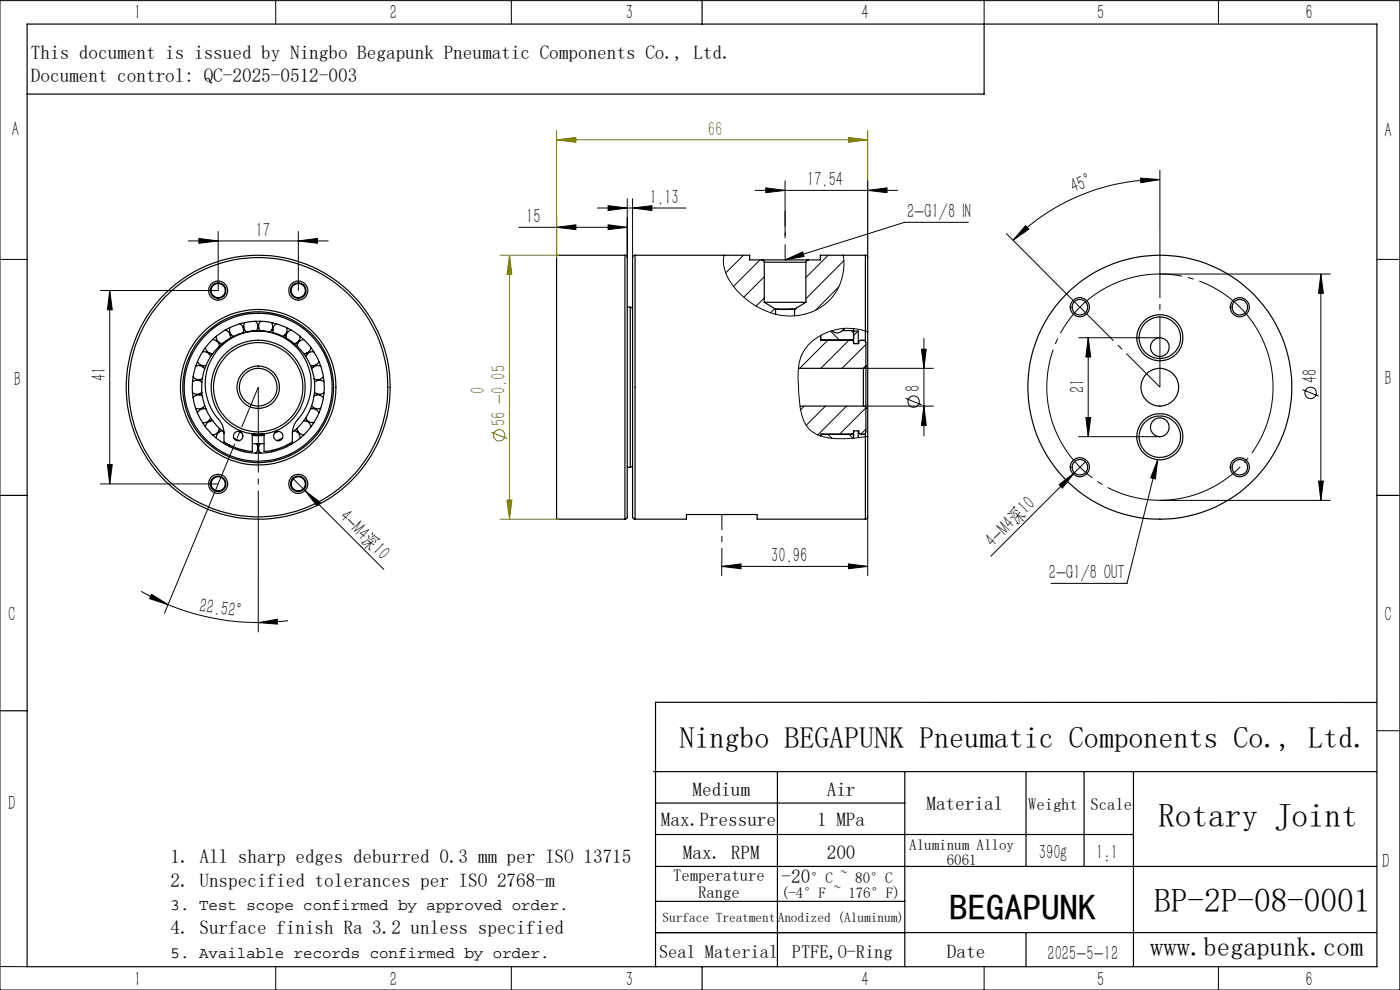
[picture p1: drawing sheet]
<svg xmlns="http://www.w3.org/2000/svg" width="297mm" height="210mm" viewBox="0 0 297 210" stroke-linecap="round" stroke-linejoin="round" font-family="sans-serif">
<g fill="none" stroke="#000" stroke-width=".25">
<path d="M5.8 5.1h286.3v200h-286.3zM148.9 .1v5M208.8 5.1v14.9h-203M132.6 54.1l.3 .1 .2 .3v55.2l-.2 .4h-.3M132.6 54.1h-14.5v56h14.5M132.6 54.1v56M134.7 54.1l-.3 .1-.2 .4v55l.2 .5h.3M134.7 54.1v56M134.7 54.1h24.3v1h2.6M161.6 55.1l.4 .2 .1 .3M161.6 55.1h9.8M162.1 55.6h8.9"/>
<path d="M162.1 55.6v8.5M171 55.6v8.5M171.4 55.1l-.3 .2-.1 .3M183.6 54.1l.3 .1 .2 .3v38.1M183.6 54.1v18.2M183.6 54.1h-9.6v1h-2.6M41 79.9l.1 .2a1.53 1.53 0 0 0 1.8 .2M41.5 77.7l.3-.1a1.51 1.51 0 0 1 1.6 .6M41.9 76.7v.1a1.52 1.52 0 0 0 1.8 .7M42.5 77.4v.2M43 74.6a1.53 1.53 0 0 1 1.7 1M43 77.6v.2"/>
<path d="M43.1 77.6l-.1 .2M43.6 73.8v.1a1.48 1.48 0 0 0 1.5 1.1M44 74.6v.1M44.4 74.9l-.1 .2M44.6 74.9l-.2 .2M45.1 72l.7 .2a1.4 1.4 0 0 1 .7 1.2M45.9 71.3v.1a1.5 1.5 0 0 0 1.2 1.5M46.1 72.3l-.1 .1M46.5 72.6l-.1 .2M46.6 72.7l-.2 .2M47.8 70a1.44 1.44 0 0 1 1.1 1.7M48.8 69.5a1.55 1.55 0 0 0 .7 1.9"/>
<path d="M48.8 70.5l-.2 .1M49 70.9l-.2 .1M49.1 71l-.2 .1M50.9 68.7a1.48 1.48 0 0 1 .6 1.9M51.7 69.4l-.1 .1M51.9 69.9h-.2M51.9 70h-.2M51.9 68.4a1.55 1.55 0 0 0 .4 2M54.3 68.1l.1 .3a1.56 1.56 0 0 1 0 1.8M54.6 69.6h.3M54.7 69.5h.2M54.7 69h.2"/>
<path d="M55.3 68.1a1.47 1.47 0 0 0-.2 2.1M57.6 68.4l.1 .3a1.44 1.44 0 0 1-.4 1.7M57.6 70h.3M57.7 69.9h.2M57.8 69.4l.2 .1M57.9 70l.1 .6M58.6 68.7l-.1 .1a1.35 1.35 0 0 0-.6 1.2M60.5 71l.2 .1M60.5 70.9l.2 .1M60.8 70.5l.1 .1M60.8 69.5a1.57 1.57 0 0 1-.8 1.9M61.7 70a1.52 1.52 0 0 0-1 1.7"/>
<path d="M63 72.7l.1 .2M63 72.6l.2 .2M63.4 72.3l.1 .1M63.6 71.3a1.44 1.44 0 0 1-1.2 1.6M64.5 72a1.52 1.52 0 0 0-1.5 1.4M65 74.9l.1 .2M65.1 74.9l.1 .2M65.5 74.6l.1 .1M66 73.8l-.1 .2a1.5 1.5 0 0 1-1.4 1M66.4 77.6l.1 .2M66.5 77.6l.1 .2M66.6 74.6a1.47 1.47 0 0 0-1.7 1"/>
<path d="M67 77.4l.1 .2M67.7 76.7l-.2 .3a1.46 1.46 0 0 1-1.6 .5M68.1 77.7a1.55 1.55 0 0 0-2 .5M68.6 79.9l-.2 .2a1.48 1.48 0 0 1-1.8 .2M133.1 65.1h.6M133.7 65.1l.4 .3 .1 .3M133.7 65.1v34M162.1 64.1h8.9M162.1 64.1l2.4 1.5M164.5 65.5l.4 .1M164.5 65.5v1.2M164.9 65.6h3.3"/>
<path d="M168.6 65.5l-.4 .1M168.6 65.5v1.5M169.4 78.1h13.8M171 64.1l-2.4 1.5M174.1 71.9l.3 .2M174.1 71.1v1.1h6.6l.3 .2 .1 .3M174.4 72.1h6.4M174.4 72.1v.1M179 69.7l-.2 .4M179 69.7l.1 .4M180.8 72.1v.1M181.1 70.1h-2.4a1.49 1.49 0 0 1-2.2 .1"/>
<path d="M181.1 71.9l-.3 .2M181.1 69.7v3.2h1.1a.57 .57 0 0 1 .5-.7h.5a.49 .49 0 0 1 .5 .5v4.9M181.1 70.2h1v2.7M183.2 78.1v8M183.7 77.6a.49 .49 0 0 1-.5 .5M183.7 77.6v9M40.8 81a1.5 1.5 0 0 1 2 .1M41.8 80.5v.1M41.8 83.6v.2M42.3 83.6v.1M42.3 80.5v.2M42.4 80.5v.2"/>
<path d="M42.4 83.5v.3M42.5 86.7v.1M42.8 83.2a1.5 1.5 0 0 1-2 .1M42.9 84l-.1-.1a1.46 1.46 0 0 0-1.8 .4M43 86.5v.2M43 86.5l.1 .2M43.4 86v.1a1.49 1.49 0 0 1-1.9 .5M43.7 86.7h-.1a1.58 1.58 0 0 0-1.7 .9M44 89.5v.1M44.3 89.2l.1 .2M44.4 89.1l.2 .3M44.7 88.6v.1a1.51 1.51 0 0 1-1.7 .9"/>
<path d="M45.1 89.2h-.1a1.47 1.47 0 0 0-1.4 1.3M46 91.9l.1 .1M46.4 91.5l.1 .1M46.4 91.4l.2 .2M46.5 90.9a1.45 1.45 0 0 1-1.4 1.3M47.1 91.4h-.1a1.46 1.46 0 0 0-1.1 1.5M47.5 91.7a12 12 0 0 1-1.6-17.6 12 12 0 0 1 17.7 0 12 12 0 0 1-1.6 17.6M48.2 94.1l-.4 .2M48.7 94.4l.1 .4M49.7 93l1.1 .5M50.5 91.5l.8 .3M51.2 95.4l-.3 .2"/>
<path d="M51.8 95.5l.1 .3M53.5 92v3.8a13.2 13.2 0 0 1-6-2 7.2 7.2 0 0 0-.2-3.1l-.4-1.1a11.3 11.3 0 0 1-.1-16 11.3 11.3 0 0 1 16 0 11.3 11.3 0 0 1-.1 16l-.6 1.5-.1 2.7a12.8 12.8 0 0 1-6 2v-3.8M53.5 94.1h2.5M53.5 92.1h2.5M53.5 92.3h2.5M54.4 94.1v.1a1.46 1.46 0 0 1-.1 1.9M54.6 94.6h.3M54.7 94.7h.2M54.7 95.2h.2M55.1 94.1a1.53 1.53 0 0 0 .2 2M57.8 95.5l-.2 .3M58.3 95.4l.3 .2"/>
<path d="M59.1 91.5l-.8 .3M59.9 93l-1.2 .5M60.9 94.4l-.1 .4M61.4 94.1l.3 .2M62.4 91.4h.1a1.52 1.52 0 0 1 1.1 1.5M63 90.9a1.52 1.52 0 0 0 1.5 1.3M63.1 91.4l-.1 .2M63.2 91.5l-.2 .1M63.5 91.9l-.1 .1M64.5 89.2a1.54 1.54 0 0 1 1.5 1.3M64.9 88.6a1.47 1.47 0 0 0 1.7 1M65.1 89.1l-.1 .3"/>
<path d="M65.2 89.2l-.1 .2M65.6 89.5l-.1 .1M65.9 86.7a1.45 1.45 0 0 1 1.8 .9M66.1 86a1.55 1.55 0 0 0 2 .6M66.5 86.5l-.1 .2M66.6 86.5l-.1 .2M66.6 84l.1-.1a1.54 1.54 0 0 1 1.9 .4M66.7 83.2h.1a1.46 1.46 0 0 0 1.9 .1M67.1 86.7l-.1 .1M67.2 80.5v.2M67.2 83.5v.3M67.3 80.5v.2"/>
<path d="M67.3 83.6v.1M67.8 80.5v.1M67.8 83.6v.2M68.7 81a1.45 1.45 0 0 0-2 .1M133.1 99.1h.6M134.2 98.6l-.1 .4-.4 .1M169.7 86.1h13.5M174.4 92.1l-.2 .1-.1 .3M174.4 92.1h.1M180.8 92.1l.3 .4M180.8 92.1h.1M180.8 92.1h-6.7v.4"/>
<path d="M181.1 91.6l-.2 .4-.3 .1M181.1 92.5v.4M182.1 91.4v1.4M183.2 86.1a.49 .49 0 0 1 .5 .5M183.6 91.9v18.2M183.7 86.6v5a.49 .49 0 0 1-.5 .5h-.6a.59 .59 0 0 1-.4-.7h-1.1v1.1M184.1 92.6v17.1l-.2 .4h-.3M0 105.1h5.8M134.7 110.1h10.9v-1h15v1h23M292.1 105.1h4.9M0 150.8h5.8M292 149h-152.9v56.1"/>
<path d="M138.7 163.7h153.3M139.1 170.3h52.8M139.1 177h101.4M164.9 163.7v41.4M191.9 163.7v41.4M217.7 163.7v20.1M230 163.7v20.1M240.5 163.7v41.4M139.1 191.2h52.8M139.1 197.8h152.9M139.1 183.8h152.9M217.7 197.8v7.3"/>
<path d="M148.9 205.1v4.9"/>
<circle cx="46.3" cy="61.6" r="1.65"/>
<circle cx="46.3" cy="61.6" r="2.03"/>
<circle cx="46.3" cy="61.6" r="1.51"/>
<circle cx="63.3" cy="61.6" r="1.65"/>
<circle cx="63.3" cy="61.6" r="2.02"/>
<circle cx="63.3" cy="61.6" r="1.5"/>
<circle cx="229.1" cy="65.2" r="2.02"/>
<circle cx="229.1" cy="65.2" r="1.65"/>
<circle cx="246" cy="73.6" r="2"/>
<circle cx="246" cy="71.6" r="4.9"/>
<circle cx="246.1" cy="71.6" r="4.4"/>
<circle cx="263" cy="65.2" r="2.02"/>
<circle cx="263" cy="65.2" r="1.65"/>
<circle cx="50.5" cy="92.5" r="1"/>
<circle cx="54.8" cy="82.1" r="16"/>
<circle cx="54.8" cy="82.1" r="28"/>
<circle cx="54.8" cy="82.1" r="27.5"/>
<circle cx="54.8" cy="82.1" r="9.5"/>
<circle cx="54.8" cy="82.1" r="14"/>
<circle cx="54.8" cy="82.1" r="16.5"/>
<circle cx="54.8" cy="82.1" r="15.7"/>
<circle cx="54.8" cy="82.1" r="10"/>
<circle cx="54.8" cy="82.1" r="4.5"/>
<circle cx="54.8" cy="82.1" r="4"/>
<circle cx="59" cy="92.5" r=".99"/>
<circle cx="229.1" cy="99.1" r="2.02"/>
<circle cx="229.1" cy="99.1" r="1.65"/>
<circle cx="246" cy="90.6" r="2"/>
<circle cx="246" cy="82.1" r="28"/>
<circle cx="246" cy="92.6" r="4.9"/>
<circle cx="246.1" cy="92.6" r="4.4"/>
<circle cx="246.1" cy="82.1" r="4"/>
<circle cx="263" cy="99.1" r="2.02"/>
<circle cx="263" cy="99.1" r="1.65"/>
<circle cx="46.3" cy="102.6" r="1.65"/>
<circle cx="46.3" cy="102.6" r="2.03"/>
<circle cx="46.3" cy="102.6" r="1.5"/>
<circle cx="63.3" cy="102.6" r="2.02"/>
<circle cx="63.3" cy="102.6" r="1.65"/>
<circle cx="63.3" cy="102.6" r="1.48"/>
</g>
<g fill="none" stroke="#000" stroke-width=".21">
<path d="M0 .1h297v209.9h-297zM58.5 .1v5M108.5 .1v5M208.8 .1v5M258.5 .1v5M162.5 39.9l4 .5-4 .5zM166.5 38.4v11.5M184.1 38.4v16.2M242 37.8l4.1 .3-4.1 .7zM246.1 38.1a44.1 44.1 0 0 0-31.2 12.9M246.1 36.1v12M0 55h5.8"/>
<path d="M39.9 51.1h29.7M42.2 50.6l4.1 .5-4.1 .5zM46.3 49.1v12.5h-25M63.3 51.1l4-.5v1zM63.3 49.1v12.5M110.1 48.2h23M118.1 48.2l4.1-.5v1zM118.1 46.2v7.9M126.7 44.1h18.8M129 47.7l4.1 .5-4.1 .5zM129 43.6l4.1 .5-4.1 .6zM133.1 42.1v12.5"/>
<path d="M134.2 44.1l4.1-.5v1.1zM134.2 42.1v12.5M153.6 54.1a6.6 6.6 0 0 0 1.5 5.9 16.3 16.3 0 0 0 12.3 7.1 11 11 0 0 0 11.5-13M157.7 54.1l-3.7 3.8M160.2 40.4h30.2M161.2 55.1l-5.6 5.6M162.1 58.7l-4.3 4.3M166.5 55.1l3.8-1.7 .3 1zM175.7 54.1l-4.7 4.8M179 55.3l-8 8.1M184.1 40.4l4.1-.5v1zM205.4 47.2h-13.5l-25.4 7.9"/>
<path d="M213.5 49.6l15.6 15.6M217.6 47.9l.7 .7-3.4 2.4zM246.1 58.1h36.1M280.2 58.1l.5 4.1h-1zM280.2 58.1v48M292.1 55h4.9M23.3 61.6l.5 4.1h-1zM23.3 61.6v41M162.1 63.2l-1.7 1.7M164.4 65.5l-.9 .8M169 65.3l-.4 .5M175.6 72.2l-5.9 5.9"/>
<path d="M176.2 70.2l1.9 1.9M177.9 60.8l-4.9 5.1M180.1 72.2l-6 5.9M180.6 70.1l.5 .6M182 70.2l-.9 1M183.2 78.1h14.8M183.7 73.1l-5.1 5M183.7 77.6l-.6 .5M184.1 70.4a11.6 11.6 0 0 0-13.6 4 10.4 10.4 0 0 0-1.2 6l.1 2.8a15.5 15.5 0 0 0 1.7 7.1 7.5 7.5 0 0 0 6.2 2.8 26 26 0 0 0 6.8-.5M195.5 74.1h1l-.5 4zM196 71.8v20.7M228.8 71.6h17.3"/>
<path d="M230.9 71.6l.5 4.1h-1zM230.9 71.6v21M22.8 98.6h1l-.5 4zM170.6 86.1l-.7 .8M175.1 86.1l-4.1 4.1M175.6 92.1l.9 .9M179.6 86.1l-6.1 6.2M180.1 92.1l.8 .8M183.2 86.1h14.8M183.7 86.6l-5.6 5.5M183.7 91l-1.1 1.1M192.1 84.5l3.4 1.4"/>
<path d="M196 86.1l.5 4.1h-1zM228.8 92.6h17.3M230.3 98l-20.1 20M230.4 88.6h1l-.5 4zM245.6 97.5l-.5 4.1-1-.3zM245.6 97.5l-6.5 26.2h-16.1M276.3 82.6l3.5 1.4M21.3 102.6h25l-11.4 27.5M61.8 101.2l19.6 19.6M64.7 104.1l3.2 2.5-.7 .7zM153.1 119.6v2.5M180 119.6l4.1 .5-4.1 .5z"/>
<path d="M184.1 109.6v12.5M224.7 102.8l3.2-2.5-2.5 3.2zM246.1 106.1h36.1M279.7 102.1h1l-.5 4zM30 125.4l2.8 1.6 2.9 1.3M32.2 126.1l3.5 2.2-4-1.3zM35.7 128.3a51.2 51.2 0 0 0 19.1 3.8M54.8 132.1l4-.7 .1 1zM54.8 122.2v11.8M61.1 131.6l-3.1 .4-3.2 .1M153.1 120.1l4.1-.5v1zM153.1 120.1h31"/>
<path d="M292.1 155h4.9M0 205l5.8 .1M58.5 205.1v4.9M108.5 205.1v4.9M208.8 205.1v4.9M258.5 205.1v4.9"/>
<circle cx="193.8" cy="85.2" r="1.21"/>
<circle cx="278" cy="83.3" r="1.21"/>
</g>
<g fill="none" stroke="#808000" stroke-width=".21">
<path d="M118.1 29.7l4.1-.5v1zM118.1 27.7v26.9M118.1 29.7h66M180 29.2l4.1 .5-4.1 .5zM184.1 27.7v26.9M106.1 54.1h12.5M108.1 54.1l.5 4.1h-1zM108.1 54.1v56M104.2 91.6l3.4 1.5M106.1 110.1h12.5M107.6 106.1h1l-.5 4z"/>
<circle cx="105.9" cy="92.4" r="1.21"/>
</g>
<path d="M269 75.1a24 24 0 0 0-40.2-9.7 24 24 0 0 0 11 39.9 24 24 0 0 0 29.6-28.9l-.4-1.3" fill="none" stroke="#000" stroke-width=".21" stroke-dasharray="30.5 1.3 1.3 1.3" stroke-dashoffset="8.4" stroke-linecap="butt"/>
<path d="M246.1 82.1v-34" fill="none" stroke="#000" stroke-width=".21" stroke-dasharray="30.5 1.3 1.3 1.3" stroke-dashoffset="15.4" stroke-linecap="butt"/>
<path d="M246.1 82.1l-17-17" fill="none" stroke="#000" stroke-width=".21" stroke-dasharray="30.5 1.3 1.3 1.3" stroke-dashoffset="20.4" stroke-linecap="butt"/>
<path d="M54.8 82.1v40.1" fill="none" stroke="#000" stroke-width=".21" stroke-dasharray="30.5 1.3 1.3 1.3" stroke-dashoffset="12.4" stroke-linecap="butt"/>
<path d="M54.8 82.1l-8.5 20.5" fill="none" stroke="#000" stroke-width=".21" stroke-dasharray="30.5 1.3 1.3 1.3" stroke-dashoffset="21.3" stroke-linecap="butt"/>
<path d="M166.6 55.1v-10.3M153.1 109.1v10.5" fill="none" stroke="#000" stroke-width=".21" stroke-dasharray="30.5 1.3 1.3 1.3" stroke-dashoffset="27.2" stroke-linecap="butt"/>
<g fill="#000">
<path d="M64.7 104.1l3.2 2.5-.7 .7zM224.7 102.8l3.2-2.5-2.5 3.2z"/>
<path d="M42.2 50.6l4.1 .5-4.1 .5zM63.3 51.1l4-.5v1zM166.5 55.1l3.8-1.7 .3 1zM245.6 97.5l-.5 4.1-1-.3z"/>
<path d="M118.1 48.2l4.1-.5v1zM129 47.7l4.1 .5-4.1 .5zM129 43.6l4.1 .5-4.1 .6zM134.2 44.1l4.1-.5v1.1z"/>
<path d="M23.3 61.6l.5 4.1h-1zM22.8 98.6h1l-.5 4z"/>
<path d="M195.5 74.1h1l-.5 4zM196 86.1l.5 4.1h-1z"/>
<path d="M230.9 71.6l.5 4.1h-1zM230.4 88.6h1l-.5 4z"/>
</g>
<g fill="#808000">
<path d="M107.6 106.1h1l-.5 4zM108.1 54.1l.5 4.1h-1z"/>
<path d="M118.1 29.7l4.1-.5v1zM180 29.2l4.1 .5-4.1 .5z"/>
</g>
<g fill="#000">
<path d="M242 37.8l4.1 .3-4.1 .7zM217.6 47.9l.7 .7-3.4 2.4z"/>
<path d="M162.5 39.9l4 .5-4 .5zM184.1 40.4l4.1-.5v1z"/>
<path d="M279.7 102.1h1l-.5 4zM280.2 58.1l.5 4.1h-1z"/>
<path d="M32.2 126.1l3.5 2.2-4-1.3zM54.8 132.1l4-.7 .1 1z"/>
<path d="M180 119.6l4.1 .5-4.1 .5zM153.1 120.1l4.1-.5v1z"/>
</g>
<text font-size="7.8" x="201.5" y="195.1">BEGAPUNK</text>
<g font-size="7.1">
<text x="245.7" y="175.4">Rotary Joint</text>
<text x="244.9" y="193.4">BP-2P-08-0001</text>
</g>
<text font-size="6.3" x="144.2" y="158.6">Ningbo BEGAPUNK Pneumatic Components Co., Ltd.</text>
<text font-size="5.6" x="244" y="202.8">www.begapunk.com</text>
<g font-size="4.4">
<text x="28.5" y="4.1">1</text>
<text x="82.7" y="4.1">2</text>
<text x="132.7" y="4.1">3</text>
<text x="182.7" y="4.1">4</text>
<text x="232.7" y="4.1">5</text>
<text x="277" y="4.1">6</text>
<text x="2.5" y="28.9">A</text>
<text x="293.7" y="29.1">A</text>
<text x="171.2" y="39.5">17.54</text>
<text x="227.7" y="41" transform="rotate(-20 227.7 41)">45°</text>
<text x="111.6" y="47.3">15</text>
<text x="137.9" y="43.2">1.13</text>
<text x="192.4" y="46.3">2-G1/8 IN</text>
<text x="54.3" y="50.2">17</text>
<text x="2.9" y="81.9">B</text>
<text x="22.4" y="80.9" transform="rotate(-90 22.4 80.9)">41</text>
<text x="195.1" y="83.2" transform="rotate(-90 195.1 83.2)">8</text>
<text x="230" y="83.4" transform="rotate(-90 230 83.4)">21</text>
<text x="279.4" y="81.3" transform="rotate(-90 279.4 81.3)">48</text>
<text x="293.7" y="81.6">B</text>
<text x="71.8" y="109.9" transform="rotate(45 71.8 109.9)">4-M4深10</text>
<text x="163.6" y="119.2">30.96</text>
<text x="210.7" y="116.3" transform="rotate(-45 210.7 116.3)">4-M4深10</text>
<text x="222.5" y="122.8">2-G1/8 OUT</text>
<text x="1.7" y="131.6">C</text>
<text x="42.2" y="129.8" transform="rotate(9 42.2 129.8)">22.52°</text>
<text x="293.7" y="131.6">C</text>
<text x="1.7" y="171.9">D</text>
<text x="220.4" y="182.1">390g</text>
<text x="232.6" y="182.1">1:1</text>
<text x="293.2" y="184.1">D</text>
<text x="222.2" y="203.6">2025-5-12</text>
<text x="28.5" y="209.1">1</text>
<text x="82.7" y="209.1">2</text>
<text x="132.7" y="209.1">3</text>
<text x="182.7" y="209.1">4</text>
<text x="232.7" y="209.1">5</text>
<text x="277" y="209.1">6</text>
</g>
<g font-size="4.4" fill="#808000">
<text x="150.2" y="28.8">66</text>
<text x="102.9" y="83.6" transform="rotate(-90 102.9 83.6)">0</text>
<text x="107.2" y="90.3" transform="rotate(-90 107.2 90.3)">56 -0.05</text>
</g>
<g font-size="4.1">
<text x="6.5" y="12.4">This document is issued by Ningbo Begapunk Pneumatic Components Co., Ltd.</text>
<text x="6.5" y="17.4">Document control: QC-2025-0512-003</text>
<text x="146.9" y="168.9">Medium</text>
<text x="175.4" y="168.9">Air</text>
<text x="196.5" y="171.9">Material</text>
<text x="140.2" y="175.2">Max.Pressure</text>
<text x="173.3" y="175.2">1 MPa</text>
<text x="36.2" y="183.1">1. All sharp edges deburred 0.3 mm per ISO 13715</text>
<text x="144.9" y="182.1">Max. RPM</text>
<text x="175.4" y="182.1">200</text>
<text x="36.2" y="188.1">2. Unspecified tolerances per ISO 2768-m</text>
<text x="165.8" y="187.2">-20</text>
<text x="36.2" y="198.1">4. Surface finish Ra 3.2 unless specified</text>
<text x="200.9" y="203.1">Date</text>
</g>
<g font-size="3.9">
<text x="139.8" y="203.1">Seal Material</text>
<text x="168" y="203.1">PTFE,O-Ring</text>
</g>
<g font-size="3.5">
<text x="218.1" y="171.9">Weight</text>
<text x="231.3" y="171.9">Scale</text>
<text x="142.8" y="187">Temperature</text>
<text x="148.1" y="190.5">Range</text>
</g>
<g font-size="3.4">
<text x="36.2" y="193.1">3. Test scope confirmed by approved order.</text>
<text x="36.2" y="203.1">5. Available records confirmed by order.</text>
</g>
<g font-size="3.2">
<text x="192.9" y="180.3">Aluminum Alloy</text>
<text x="200.8" y="183.5">6061</text>
<text x="165.7" y="190.5">(-4°F ~ 176°F)</text>
<text x="171.9" y="187.2">°C ~ 80°C</text>
</g>
<g font-size="2.8">
<text x="140.5" y="195.7">Surface Treatment</text>
<text x="165" y="195.7">Anodized (Aluminum)</text>
</g>
</svg>
